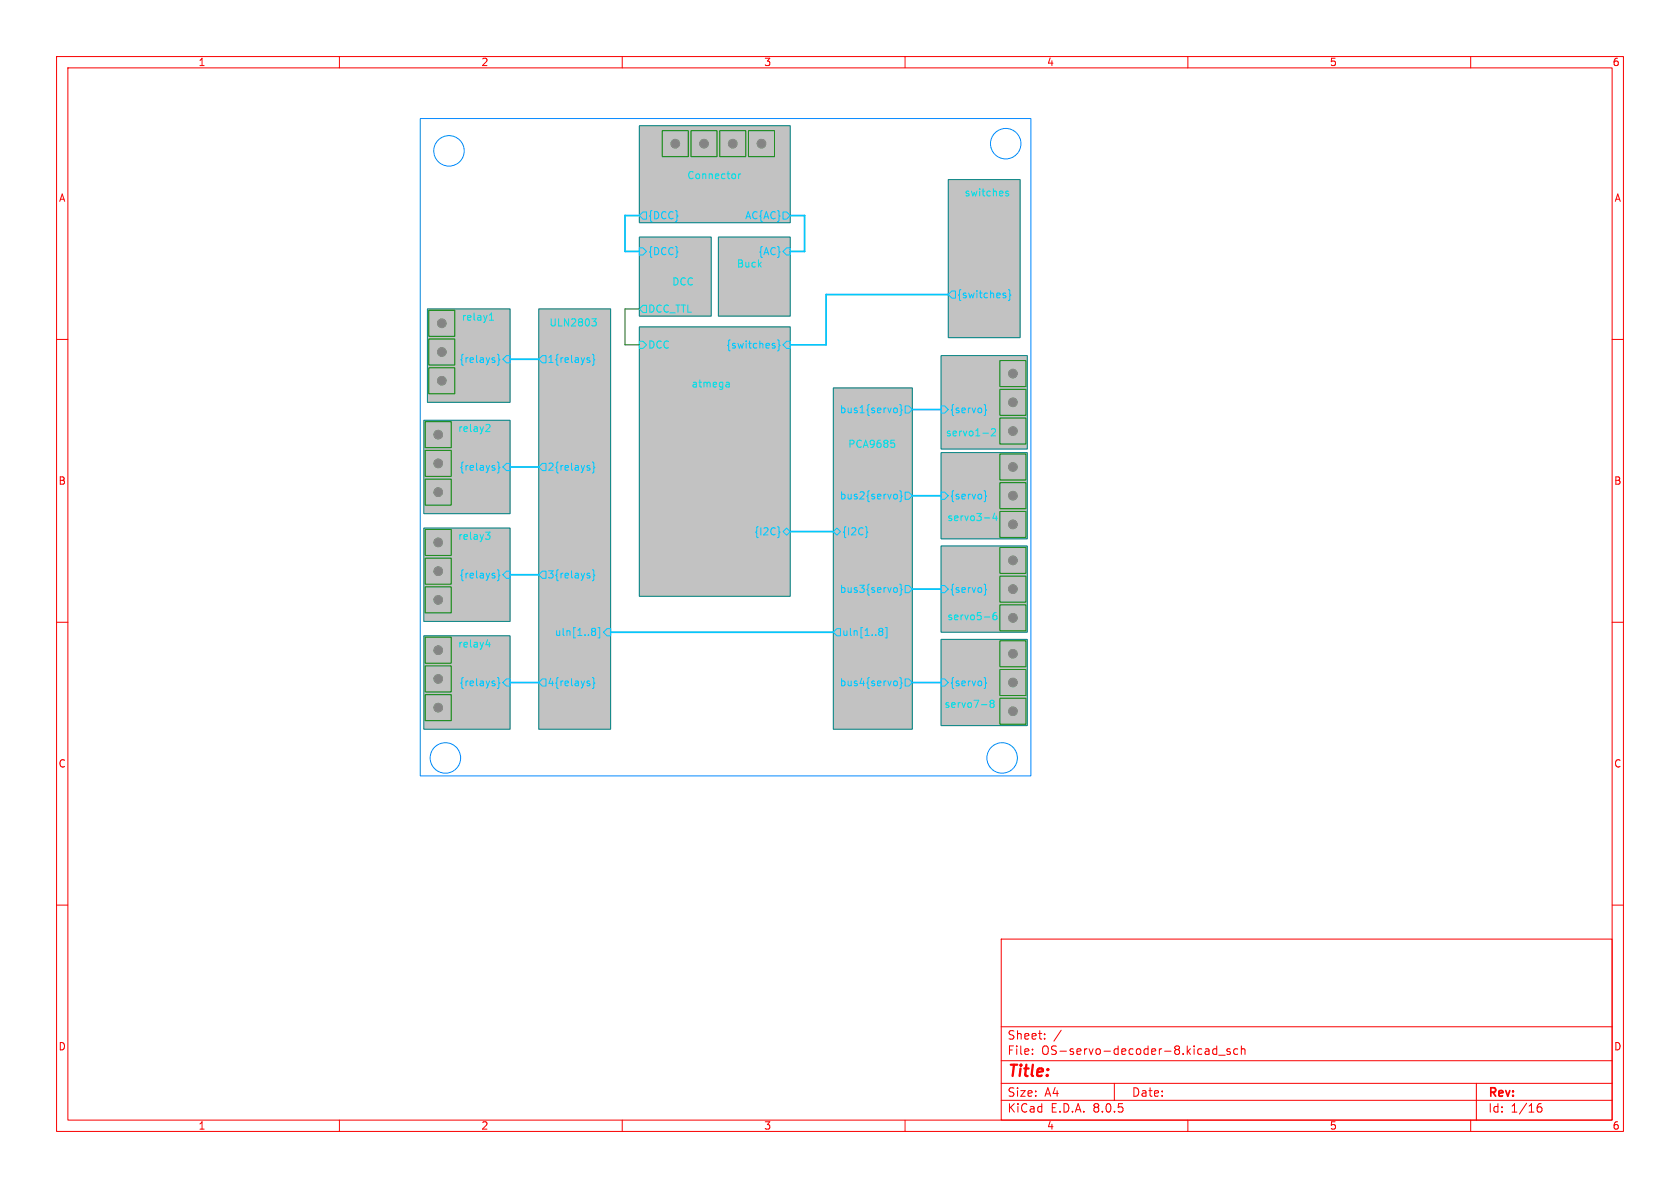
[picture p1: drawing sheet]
<svg xmlns="http://www.w3.org/2000/svg" width="297mm" height="210mm" viewBox="0 0 297 210" stroke-linecap="round" stroke-linejoin="round" font-family="sans-serif">
<g fill="none" stroke="#f90000" stroke-width=".18">
<path d="M10 10h277v190h-277zM12 12h273v186h-273zM60 10v2M110 10v2M160 10v2M210 10v2M260 10v2M10 60h2M285 60h2M10 110h2M285 110h2M10 160h2"/>
<path d="M285 160h2M177 166h108v32h-108zM60 198v2M110 198v2M160 198v2M177 194.5h108M177 191.5h108M177 187.5h108M177 181.5h108M182.5 186.3v.1M182.5 185.5v.1M184.7 183.6v.1"/>
<path d="M184.7 182.8v.1M187.6 182.1l-1.3 2M197 191.5v3M210 198v2M213.2 185.4l.5 .1v.9M213.7 186.3l-.5 .1M213.7 185.8h-.5M215.1 185.5l-.4-.1-.3 .3v.4l.1 .2h.6M215.1 184.9v1.5M215.5 186.5h1.1M217.5 185.5l-.4-.1-.2 .2 .1 .2 .5 .2v.3h-.6M218.8 185.5l-.4-.1-.3 .3v.4l.1 .2h.6"/>
<path d="M219.5 185.5l.2-.1 .3 .1 .1 .9M219.5 184.9v1.5M260 198v2M261 191.5v6.5M271.7 196l.3-.3h.5l.1 .3v.3l-.3 .3h-.3l-.3-.3M272.5 195.1a.6 .6 0 0 0-.8 .6"/>
</g>
<g fill="#c2c2c2" stroke="#c2c2c2" stroke-width=".18">
<path d="M166.4 113h15.2v15.3h-15.2z"/>
<path d="M95.2 54.6h12.7v74.3h-12.7z"/>
<path d="M74.9 74.3h15.3v16.5h-15.3z"/>
<path d="M75.6 54.6h14.6v16.5h-14.6z"/>
<path d="M113 57.8h26.7v47.6h-26.7z"/>
<path d="M74.9 93.3h15.3v16.6h-15.3z"/>
<path d="M127 41.9h12.7v14h-12.7z"/>
<path d="M113 41.9h12.7v14h-12.7z"/>
<path d="M74.9 112.4h15.3v16.5h-15.3z"/>
<path d="M166.4 80h15.2v15.3h-15.2z"/>
<path d="M147.3 68.6h14v60.3h-14z"/>
<path d="M167.6 31.8h12.7v27.9h-12.7z"/>
<path d="M113 22.2h26.7v17.2h-26.7z"/>
<path d="M166.4 62.9h15.2v16.5h-15.2z"/>
<path d="M166.4 96.5h15.2v15.3h-15.2z"/>
</g>
<g fill="none" stroke="#008484" stroke-width=".18">
<path d="M113 22.2h26.7v17.2h-26.7zM167.6 31.8h12.7v27.9h-12.7zM75.6 54.6h14.6v16.5h-14.6zM95.2 54.6h12.7v74.3h-12.7zM113 57.8h26.7v47.6h-26.7zM113 41.9h12.7v14h-12.7zM127 41.9h12.7v14h-12.7zM74.9 74.3h15.3v16.5h-15.3zM147.3 68.6h14v60.3h-14zM166.4 62.9h15.2v16.5h-15.2zM74.9 93.3h15.3v16.6h-15.3zM166.4 80h15.2v15.3h-15.2z"/>
<path d="M166.4 96.5h15.2v15.3h-15.2zM74.9 112.4h15.3v16.5h-15.3zM166.4 113h15.2v15.3h-15.2z"/>
</g>
<g fill="none" stroke="#00c8ff" stroke-width=".18">
<path d="M113.7 37.5h.6v1.2h-.6l-.7-.6zM138.4 37.5h.7l.6 .6-.6 .6h-.7zM113 43.8h.7l.6 .7-.6 .6h-.7zM139.1 43.8h.6v1.3h-.6l-.7-.6zM168.3 51.4h.6v1.3h-.6l-.7-.6zM177.5 52.2l.3 .1v.2l-.1 .1h-.3M177.5 51.8l.3 .1M178.3 51.2l.2 .2v.6l.2 .2-.2 .1v.7l-.2 .1M87.9 62.6l.3 .2v.6l.2 .2-.2 .2v.6l-.3 .2M89.5 62.9h.7v1.2h-.7l-.6-.6zM95.9 62.9h.6v1.2h-.6l-.7-.6zM104.1 63.7l.2 .1-.2 .3"/>
<path d="M104.1 63.2l.1 .1M104.7 62.6l.3 .2v.6l.2 .2-.2 .2v.6l-.3 .2M136.7 61.1l.3 .1 .1 .2-.2 .1h-.3M136.7 60.7l.3 .1M137.5 60.1l.2 .2v.6l.2 .2-.2 .1v.6l-.2 .2M139.1 60.3h.6v1.3h-.6l-.7-.6zM158.2 72.1l.3 .1 .1 .2v.4l-.4 .2M159.1 71.5l.2 .2v.6l.2 .2-.2 .2v.6l-.2 .2M160 71.8h.7l.6 .6-.6 .6h-.7zM166.4 71.8h.6l.6 .6-.6 .6h-.6zM174 71.5l.2 .2v.6l.2 .2-.2 .2v.6l-.2 .2M87.9 81.7l.3 .2v.6l.2 .1-.2 .2v.6l-.3 .2"/>
<path d="M88.9 82.6l.6-.7h.7v1.3h-.7zM95.9 81.9h.6v1.3h-.6l-.7-.6zM104.1 82.7l.2 .2-.2 .2M104.1 82.3h.1M104.7 81.7l.3 .2v.6l.2 .1-.2 .2v.6l-.3 .2M137.7 93.9l.2 .2-.2 .2M138.4 94l.7-.7 .6 .7-.6 .6zM147.3 94l.7-.7 .6 .7-.6 .6zM153.2 93.9l.2 .2-.2 .2M158.2 87.4h.3l.1 .2v.5l-.4 .1M159.1 86.8l.2 .1v.6l.2 .2-.2 .2v.6l-.2 .2M160 87h.7l.6 .6-.6 .7h-.7z"/>
<path d="M166.4 87h.6l.6 .6-.6 .7h-.6zM174 86.8l.2 .1v.6l.2 .2-.2 .2v.6l-.2 .2M87.9 119.8l.3 .2v.6l.2 .1-.2 .2v.6l-.3 .2M87.9 100.7l.3 .2v.6l.2 .2-.2 .2v.6l-.3 .2M89.5 101h.7v1.2h-.7l-.6-.6zM95.9 101h.6v1.2h-.6l-.7-.6zM104.1 101.8l.2 .1-.2 .3M104.1 101.3l.1 .1M104.7 111.6h.1M104.7 111.1h.4l.1 .1 .1 .2-.2 .2M104.7 119.8l.3 .2v.6l.2 .1-.2 .2v.6l-.3 .2M104.7 100.7l.3 .2v.6l.2 .2-.2 .2v.6l-.3 .2"/>
<path d="M104.8 111.6h.3M104.8 111.6l-.1 .1M105.1 111.6l.2 .3-.1 .3-.1 .1h-.4M105.7 110.9h.3v1.9h-.3M107.3 111.1h.6v1.3h-.6l-.6-.6zM148 111.1h.6v1.3h-.6l-.7-.6zM155.5 111.1h.3l.2 .1 .1 .2-.3 .2M155.5 111.6h.1M155.6 111.6h.2M155.6 111.6l-.1 .1M155.8 111.6l.3 .3-.1 .3-.2 .1h-.3M156.5 110.9h.3v1.9h-.3"/>
<path d="M158.2 103.9h.3l.1 .2v.5l-.4 .1M159.1 119.8l.2 .2v.6l.2 .1-.2 .2v.6l-.2 .2M159.1 103.3l.2 .1v.7l.2 .1-.2 .2v.6l-.2 .2M160 103.5h.7l.6 .6-.6 .7h-.7zM166.4 103.5h.6l.6 .6-.6 .7h-.6zM174 119.8l.2 .2v.6l.2 .1-.2 .2v.6l-.2 .2M174 103.3l.2 .1v.7l.2 .1-.2 .2v.6l-.2 .2M89.5 120h.7v1.3h-.7l-.6-.6zM95.9 120h.6v1.3h-.6l-.7-.6zM104.1 120.8l.2 .2-.2 .2M104.1 120.4h.1M158.2 120.4h.3l.1 .2v.5l-.4 .1"/>
<path d="M160 120h.7l.6 .7-.6 .6h-.7zM166.4 120h.6l.6 .7-.6 .6h-.6z"/>
</g>
<g fill="none" stroke="#00e2e2" stroke-width=".18">
<path d="M130.6 30.7v.9M130.9 30.7l-.3 .3M178.3 33.8h-.3l-.2 .2 .1 .2 .4 .1v.3h-.5M86.5 56.6h.8M86.5 55.7l.4-.4v1.3M104.6 56.4h.8l-.4 .4 .4 .2v.4l-.2 .2h-.4M113.7 54h.6v1.2h-.6l-.7-.6zM86.1 75l.4 .1 .1 .3-.8 .9h.8M113 60.3h.7l.6 .7-.6 .6h-.7zM128.5 67.6h.2l.2 .2v.6M128.9 68.4h-.4M128.9 67.9h-.4"/>
<path d="M157.5 77.8h.6M157.9 78.3l.3 .2v.3l-.3 .3M173.8 76.6h.9M175.3 75.9l.5-.1 .2 .3-.8 1h.8M85.8 94.1h.8l-.4 .5 .4 .1v.4l-.2 .2h-.4M174 91.6h1M175.8 90.7l-.3 .9h.8M176.1 91.2v.8M85.9 114h.8M86.5 113.5v.9M174 109.1h1M176.1 108.3l-.3 .1a.86 .86 0 0 0 0 1.2l.4-.2 .1-.4-.3-.2h-.2l-.3 .2"/>
<path d="M173.5 124.6h1M175.3 124.3l-.3-.2 .3-.3h.3l.1 .2-.2 .3M175.3 124.3l-.3 .3 .1 .3 .2 .2 .3-.1 .1-.2v-.2l-.2-.3M175.3 124.3h.2"/>
</g>
<g fill="#848484" stroke="#848484" stroke-width=".18">
<circle cx="78.1" cy="67.3" r=".76"/>
<circle cx="78.1" cy="62.2" r=".76"/>
<circle cx="179.1" cy="109.2" r=".76"/>
<circle cx="179.1" cy="125.7" r=".76"/>
<circle cx="179.1" cy="115.6" r=".76"/>
<circle cx="179.1" cy="120.6" r=".76"/>
<circle cx="179.1" cy="99.1" r=".76"/>
<circle cx="179.1" cy="87.6" r=".76"/>
<circle cx="179.1" cy="92.7" r=".76"/>
<circle cx="124.5" cy="25.4" r=".76"/>
<circle cx="179.1" cy="104.1" r=".76"/>
<circle cx="179.1" cy="82.5" r=".76"/>
<circle cx="179.1" cy="66" r=".76"/>
<circle cx="179.1" cy="76.2" r=".76"/>
<circle cx="179.1" cy="71.1" r=".76"/>
<circle cx="77.5" cy="125.1" r=".76"/>
<circle cx="78.1" cy="57.1" r=".76"/>
<circle cx="134.6" cy="25.4" r=".76"/>
<circle cx="129.5" cy="25.4" r=".76"/>
<circle cx="77.5" cy="76.8" r=".76"/>
<circle cx="77.5" cy="120" r=".76"/>
<circle cx="77.5" cy="114.9" r=".76"/>
<circle cx="77.5" cy="95.9" r=".76"/>
<circle cx="77.5" cy="87" r=".76"/>
<circle cx="77.5" cy="106" r=".76"/>
<circle cx="77.5" cy="101" r=".76"/>
<circle cx="77.5" cy="81.9" r=".76"/>
<circle cx="119.4" cy="25.4" r=".76"/>
</g>
<g fill="none" stroke="#008400" stroke-width=".18">
<path d="M117.1 23.1h4.6v4.6h-4.6zM122.2 23.1h4.6v4.6h-4.6zM127.2 23.1h4.6v4.6h-4.6zM132.3 23.1h4.6v4.6h-4.6zM75.8 59.9h4.6v4.6h-4.6zM75.8 54.8h4.6v4.6h-4.6zM75.2 74.5h4.6v4.6h-4.6zM75.2 79.6h4.6v4.6h-4.6zM75.8 65h4.6v4.6h-4.6zM176.8 63.7h4.6v4.6h-4.6zM176.8 73.9h4.6v4.6h-4.6zM176.8 68.8h4.6v4.6h-4.6z"/>
<path d="M75.2 93.6h4.6v4.6h-4.6zM75.2 84.7h4.6v4.6h-4.6zM75.2 98.7h4.6v4.6h-4.6zM176.8 96.8h4.6v4.6h-4.6zM176.8 85.3h4.6v4.6h-4.6zM176.8 90.4h4.6v4.6h-4.6zM176.8 80.3h4.6v4.6h-4.6zM75.2 117.7h4.6v4.6h-4.6zM75.2 112.6h4.6v4.6h-4.6zM75.2 103.7h4.6v4.6h-4.6zM176.8 106.9h4.6v4.6h-4.6zM176.8 113.3h4.6v4.6h-4.6z"/>
<path d="M176.8 118.4h4.6v4.6h-4.6zM176.8 101.8h4.6v4.6h-4.6zM75.2 122.8h4.6v4.6h-4.6zM176.8 123.4h4.6v4.6h-4.6z"/>
</g>
<g fill="none" stroke="#898f8a" stroke-width=".18">
<circle cx="119.4" cy="25.4" r=".76"/>
<circle cx="124.5" cy="25.4" r=".76"/>
<circle cx="129.5" cy="25.4" r=".76"/>
<circle cx="134.6" cy="25.4" r=".76"/>
<circle cx="78.1" cy="57.1" r=".76"/>
<circle cx="77.5" cy="76.8" r=".76"/>
<circle cx="78.1" cy="62.2" r=".76"/>
<circle cx="78.1" cy="67.3" r=".76"/>
<circle cx="179.1" cy="76.2" r=".76"/>
<circle cx="179.1" cy="71.1" r=".76"/>
<circle cx="179.1" cy="66" r=".76"/>
<circle cx="77.5" cy="81.9" r=".76"/>
<circle cx="77.5" cy="87" r=".76"/>
<circle cx="77.5" cy="95.9" r=".76"/>
<circle cx="179.1" cy="92.7" r=".76"/>
<circle cx="179.1" cy="87.6" r=".76"/>
<circle cx="179.1" cy="99.1" r=".76"/>
<circle cx="179.1" cy="82.5" r=".76"/>
<circle cx="77.5" cy="101" r=".76"/>
<circle cx="77.5" cy="106" r=".76"/>
<circle cx="77.5" cy="114.9" r=".76"/>
<circle cx="179.1" cy="104.1" r=".76"/>
<circle cx="179.1" cy="115.6" r=".76"/>
<circle cx="179.1" cy="109.2" r=".76"/>
<circle cx="77.5" cy="120" r=".76"/>
<circle cx="77.5" cy="125.1" r=".76"/>
<circle cx="179.1" cy="120.6" r=".76"/>
<circle cx="179.1" cy="125.7" r=".76"/>
</g>
<g fill="none" stroke="#068aff" stroke-width=".18">
<path d="M74.3 21h107.9v116.2h-107.9z"/>
<circle cx="79.4" cy="26.7" r="2.69"/>
<circle cx="177.8" cy="25.4" r="2.69"/>
<circle cx="78.7" cy="134" r="2.69"/>
<circle cx="177.2" cy="134" r="2.69"/>
</g>
<g fill="none" stroke="#00c8ff" stroke-width=".3">
<path d="M113 38.1h-2.5v6.4h2.5M139.7 38.1h2.5v6.4h-2.5M167.6 52.1h-21.6v8.9h-6.3M90.2 63.5h5M161.3 72.4h5.1M90.2 82.6h5M139.7 94h7.6M161.3 87.6h5.1M90.2 101.6h5M107.9 111.8h39.4M161.3 104.1h5.1M90.2 120.7h5"/>
<path d="M161.3 120.7h5.1"/>
</g>
<path d="M113 54.6h-2.5v6.4h2.5" fill="none" stroke="#00b200" stroke-width=".18"/>
<text font-size="2.8" fill="#f90000" x="178" y="190.9">Title:</text>
<g font-size="2.1" fill="#f90000">
<text x="178" y="184">Sheet:</text>
<text x="178" y="186.7">File:</text>
<text x="184.1" y="186.7">OS-servo-decoder-8.kicad_sch</text>
<text x="178" y="196.9">KiCad</text>
<text x="178" y="194.1">Size:</text>
<text x="184.7" y="194.1">A4</text>
<text x="185.7" y="196.9">E.D.A.</text>
<text x="193.3" y="196.9">8.0.5</text>
<text x="200" y="194.1">Date:</text>
<text x="263" y="194.3">Rev:</text>
<text x="263" y="196.9">Id:</text>
<text x="267.1" y="196.9">1/16</text>
</g>
<g font-size="1.8" fill="#f90000">
<text x="35" y="11.9">1</text>
<text x="85" y="11.9">2</text>
<text x="135" y="11.9">3</text>
<text x="185" y="11.9">4</text>
<text x="235" y="11.9">5</text>
<text x="285" y="11.9">6</text>
<text x="10.3" y="35.9">A</text>
<text x="285.3" y="35.9">A</text>
<text x="10.3" y="85.9">B</text>
<text x="285.3" y="85.9">B</text>
<text x="10.3" y="135.9">C</text>
<text x="285.3" y="135.9">C</text>
<text x="10.3" y="185.9">D</text>
<text x="285.3" y="185.9">D</text>
<text x="35" y="199.9">1</text>
<text x="85" y="199.9">2</text>
<text x="135" y="199.9">3</text>
<text x="185" y="199.9">4</text>
<text x="235" y="199.9">5</text>
<text x="285" y="199.9">6</text>
</g>
<g font-size="1.8" fill="#00e2e2">
<text x="121.4" y="31.8">Connector</text>
<text x="170.4" y="34.8">switches</text>
<text x="130.2" y="47.4">Buck</text>
<text x="118.7" y="50.5">DCC</text>
<text x="81.5" y="56.8">relay1</text>
<text x="97" y="57.8">ULN2803</text>
<text x="114.5" y="55.5">DCC_TTL</text>
<text x="114.5" y="61.8">DCC</text>
<text x="122.2" y="68.6">atmega</text>
<text x="80.9" y="76.5">relay2</text>
<text x="167.1" y="77.2">servo1-2</text>
<text x="149.9" y="79.2">PCA9685</text>
<text x="80.9" y="95.5">relay3</text>
<text x="167.4" y="92.2">servo3-4</text>
<text x="167.4" y="109.7">servo5-6</text>
<text x="80.9" y="114.6">relay4</text>
<text x="166.9" y="125.2">servo7-8</text>
</g>
<g font-size="1.8" fill="#00c8ff">
<text x="114.5" y="39">{DCC}</text>
<text x="131.6" y="39">AC{AC}</text>
<text x="114.5" y="45.3">{DCC}</text>
<text x="134" y="45.3">{AC}</text>
<text x="169.1" y="52.9">{switches}</text>
<text x="81.1" y="64.4">{relays}</text>
<text x="96.7" y="64.4">1{relays}</text>
<text x="128.3" y="61.8">{switches}</text>
<text x="148.4" y="73.3">bus1{servo}</text>
<text x="167.8" y="73.3">{servo}</text>
<text x="81.1" y="83.4">{relays}</text>
<text x="96.7" y="83.4">2{relays}</text>
<text x="148.4" y="88.5">bus2{servo}</text>
<text x="167.8" y="88.5">{servo}</text>
<text x="133.3" y="94.8">{I2C}</text>
<text x="148.8" y="94.8">{I2C}</text>
<text x="81.1" y="102.5">{relays}</text>
<text x="96.7" y="102.5">3{relays}</text>
<text x="148.4" y="105">bus3{servo}</text>
<text x="167.8" y="105">{servo}</text>
<text x="98" y="112.6">uln[1..8]</text>
<text x="148.8" y="112.6">uln[1..8]</text>
<text x="81.1" y="121.5">{relays}</text>
<text x="96.7" y="121.5">4{relays}</text>
<text x="148.4" y="121.5">bus4{servo}</text>
<text x="167.8" y="121.5">{servo}</text>
</g>
</svg>
